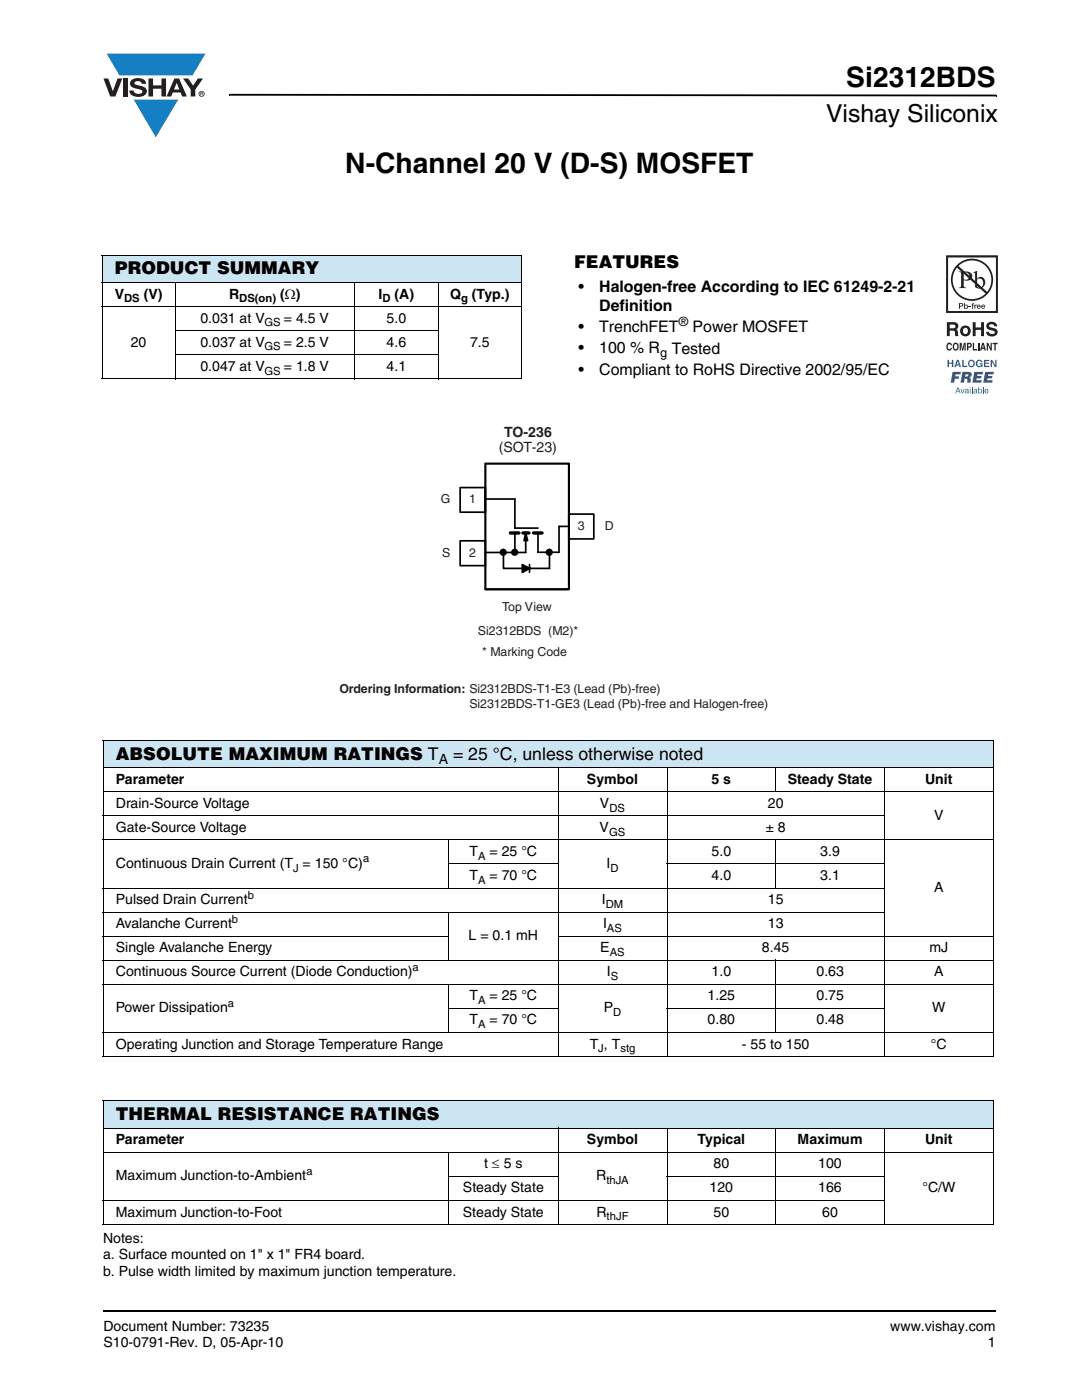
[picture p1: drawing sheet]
<svg xmlns="http://www.w3.org/2000/svg" width="216mm" height="279mm" viewBox="0 0 216 279" stroke-linecap="round" stroke-linejoin="round" font-family="sans-serif">
<g fill="#147fc3">
<path d="M21.3 10.7h19.7l-2.6 4.4h-3.8h-10.8z"/>
<path d="M26.7 19.9h8.9l-4.5 7.5z"/>
</g>
<g fill="#231f20">
<path d="M20.6 15.7h1l.9 2.5 1-2.5h.9l-1.4 3.6h-1z"/>
<path d="M24.6 15.7h.9v3.6h-.9z"/>
<path d="M26.3 16a2.1 2.1 0 0 1 2.8 .3l.1 .4h-.9a.79 .79 0 0 0-.7-.5 .79 .79 0 0 0-.8 .4l.3 .3 1 .2a1.08 1.08 0 0 1 1.2 1.1 1.08 1.08 0 0 1-1.1 1.1 1.73 1.73 0 0 1-2.4-1.2h.9a.96 .96 0 0 0 .8 .6 .96 .96 0 0 0 .9-.4 1.31 1.31 0 0 0-1.2-.6 1.03 1.03 0 0 1-1.1-.6 1.03 1.03 0 0 1 .2-1.1z"/>
<path d="M29.6 15.7h.9v1.3h1.7v-1.3h.9v3.6h-.9v-1.6h-1.7v1.6h-.9z"/>
<path d="M36.5 15.7h1.1l.9 1.4 1-1.4h1l-1.5 2.2v1.4h-.9v-1.4z"/>
<path d="M35.3 16.5l.5 1.4h-1.1zM34.8 15.7l-1.6 3.6h1l.3-.8h1.5l.3 .8h1l-1.6-3.6z"/>
<path d="M39.8 18.7a.46 .46 0 0 1 .9 0 .46 .46 0 0 1-.9 0zM39.6 18.7a.6 .6 0 0 0 1.2 0 .6 .6 0 0 0-1.2 0z"/>
<path d="M40.1 18.5h.2v.2h-.2zM40 18.4v.7h.1v-.3l.4 .3-.2-.3 .2-.2-.1-.2z"/>
</g>
<path d="M45.7 18.7h.2v.4h-.2zM45.9 18.7l152.9 .2v.3l-152.9-.1zM198.8 18.9h.1v.3h-.1zM20.5 261.5h.1v.4h-.1z" fill="#000"/>
<path d="M20.6 261.7h178.2" fill="none" stroke="#000" stroke-width=".36"/>
<path d="M20.4 50.9h83.7v5.5h-83.7z" fill="#cce5f3"/>
<path d="M20.3 50.9h83.9M20.3 56.4h83.9M20.4 51v24.5M34.9 56.3v19.4M70.7 56.3v19.4M87.4 56.3v19.4M104.1 51v24.5M20.3 61.2h83.9M20.3 75.6h83.9M34.8 66h52.7M34.8 70.8h52.7" fill="none" stroke="#000" stroke-width=".2"/>
<path d="M67.7 84.7h85.6v57.1h-85.6z" fill="#fff"/>
<g fill="none" stroke="#000" stroke-width=".34">
<path d="M91.8 97.3h5.1v4.9h-5.1zM96.9 92.5h16.6v25.1h-16.6zM96.9 99.6h5.8v5.8h4.7M91.8 107.9h5.1v5h-5.1zM96.9 110.3h8M102.7 106.4v3.8M104.2 112.7l1.5 .7-1.5 .8v-1.5M104.9 106.4l.4 1.5h-.7l.3-1.4M104.9 106.5v3.7M105.7 112.7v1.5M109.6 110.2v3.2h-9.1v-3.1M113.5 102.6h5v5h-5z"/>
<path d="M113.5 105.1h-2v5.1h-4.1v-3.8"/>
<circle cx="100.4" cy="110.2" r=".55"/>
<circle cx="102.7" cy="110.2" r=".55"/>
<circle cx="109.6" cy="110.2" r=".55"/>
</g>
<path d="M101.9 106.4h1.6M104.3 106.4h1.2M106.5 106.4h1.7" fill="none" stroke="#000" stroke-width=".68"/>
<g fill="#000">
<path d="M104.9 106.4l.4 1.5h-.7zM104.2 112.7l1.5 .7-1.5 .8z"/>
<circle cx="100.4" cy="110.2" r=".55"/>
<circle cx="102.7" cy="110.2" r=".55"/>
<circle cx="109.6" cy="110.2" r=".55"/>
</g>
<g fill="#cce5f3">
<path d="M20.6 147.7h177.6v5.5h-177.6z"/>
<path d="M20.6 219.6h177.6v5.5h-177.6z"/>
</g>
<g fill="none" stroke="#000" stroke-width=".2">
<path d="M20.5 147.7h177.8M20.5 153.2h112.5M20.5 158h177.8M20.6 147.8v62.9M111.4 153.1v57.8M133.1 153.1v57.8M133.2 153.2h43.2M154.8 153.1v5M176.5 153.1v57.8M176.6 153.2h21.7M198.2 147.8v62.9M20.5 162.8h156.1"/>
<path d="M20.5 167.6h177.8M20.5 177.2h156.1M89.4 172.4h22.1M89.5 167.5v9.8M133 172.4h43.6M154.8 167.5v9.8M20.5 182h156.1M20.5 186.8h69.1M20.5 191.6h177.8M20.5 196.4h177.8M89.5 181.9v9.8M89.5 196.3v9.8"/>
<path d="M111.3 186.8h87M154.8 191.5v14.6M20.5 206h177.8M20.5 210.8h177.8M20.5 219.6h177.8M20.6 219.7v24.6M89.4 201.2h22.1M133 201.2h43.6M198.2 219.7v24.6M20.5 225.1h112.5M20.5 230h177.8M20.5 239.5h156.1"/>
<path d="M89.4 234.8h22.1M89.5 229.9v14.5M111.4 225.1v19.3M133 234.8h43.6M133.1 225.1v19.3M133.2 225.1h43.2M154.8 225.1v19.3M176.5 225.1v19.3M176.6 225.1h21.7M20.5 244.3h177.8"/>
</g>
<g fill="#fff">
<path d="M186.1 50.7h14.6v28.9h-14.6z"/>
<path d="M188.8 51h10.3v27.5h-10.3z"/>
</g>
<path d="M189.2 51.3h9.5v10.8h-9.5zM188.8 51v11.4h10.3v-11.4z" fill="#201d1e"/>
<g fill="#3853a3">
<path d="M189.1 71.8h.3v.6h.5v-.6h.3v1.5h-.3v-.7h-.5v.7h-.3z"/>
<path d="M192 71.8h.3v1.2h.7v.3h-1z"/>
<path d="M194.9 72a.68 .68 0 0 1 1.1 .3l-.8-.2a.55 .55 0 0 0-.2 .5 .55 .55 0 0 0 .4 .4l.4-.3h-.4v-.2h.7v.8h-.2l-.1-.2a.71 .71 0 0 1-1-.1 .71 .71 0 0 1 .1-1z"/>
<path d="M196.3 71.8h1.1v.3h-.8v.3h.7v.2h-.7v.4h.8v.3h-1.1z"/>
<path d="M197.7 71.8h.3l.6 1v-1h.2v1.5h-.3l-.6-1.1v1.1h-.2z"/>
<path d="M190.1 74.2h1.6v.5h-1l-.1 .4h.8l-.1 .5h-.8l-.1 .8h-.7z"/>
<path d="M194.4 74.2h1.8l-.1 .5h-1.1v.3h.9l-.1 .5h-.9l-.1 .4h1.1l-.1 .5h-1.8z"/>
<path d="M196.6 74.2h1.7l-.1 .5h-1l-.1 .3h.9l-.1 .5h-.9v.4h1.1l-.1 .5h-1.8z"/>
<path d="M191.7 77.6h.1l.3 .7 .2-.7h.2l-.4 .9h-.1z"/>
<path d="M193.9 77.3h.1v1.2h-.1z"/>
<path d="M196.1 77.3h.2v1.2h-.2z"/>
<path d="M191.1 72.1l-.2 .6h.4zM190.9 71.8h.4l.5 1.5h-.3l-.1-.3h-.6l-.1 .3h-.3z"/>
<path d="M193.4 72.6a.47 .47 0 0 0 .9 0 .47 .47 0 0 0-.9 0zM193.1 72.5a.75 .75 0 0 1 1.5 0 .75 .75 0 0 1-1.5 0z"/>
<path d="M192.6 74.7v.4h.6l-.1-.4zM192 74.2l1.8 .2a.63 .63 0 0 1-.4 1l.3 .2v.8h-.7v-.6l-.3-.2h-.2l-.1 .8h-.8z"/>
<path d="M191.2 77.5l-.2 .5h.3zM191.1 77.3h.2l.4 1.2h-.2l-.1-.3h-.5l-.1 .3h-.2z"/>
<path d="M192.7 78.1v.3h.1l.2-.1 .1-.2zM192.6 77.7l.3-.1 .3 .1 .2 .8-.8-.1v-.3l.5-.2-.2-.2-.3 .2z"/>
<path d="M193.5 77.6h.2v.9h-.2zM193.5 77.3h.2v.2h-.2z"/>
<path d="M194.4 78.1v.3h.1l.2-.1 .1-.2zM194.3 77.7l.3-.1 .3 .1 .1 .8-.8-.1 .1-.3 .5-.2-.2-.2-.3 .2z"/>
<path d="M195.2 78a.35 .35 0 0 0 .7 0 .35 .35 0 0 0-.7 0zM195.2 77.3h.1v.4a.4 .4 0 0 1 .7 .4 .4 .4 0 0 1-.7 .3l-.1 .1z"/>
<path d="M196.7 77.8l-.1 .2h.5l-.1-.2zM196.6 77.7h.5l.1 .1v.3h-.6l.3 .3 .3-.2-.2 .3a.47 .47 0 0 1-.6-.3 .47 .47 0 0 1 .2-.5z"/>
</g>
<g fill="#231f20">
<path d="M194.1 64.3h.6v1.1h1.1v-1.1h.5v2.8h-.5v-1.3h-1.1v1.3h-.6z"/>
<path d="M197.1 64.4a1.15 1.15 0 0 1 1.9 .7h-.6v-.1a.68 .68 0 0 0-1-.2v.4l.3 .1a1.29 1.29 0 0 1 1.4 .9 1.17 1.17 0 0 1-1.2 1 1.17 1.17 0 0 1-1.1-1h.5l.1 .2a.67 .67 0 0 0 1.1-.1l-.2-.3-.6-.1a.82 .82 0 0 1-.8-.5 .82 .82 0 0 1 .2-1z"/>
<path d="M189 68.6l.4-.2 .3 .1 .3 .4-.7-.2a.66 .66 0 0 0 .1 1l.3-.3h.3a.54 .54 0 0 1-.5 .6 .54 .54 0 0 1-.6-.5z"/>
<path d="M191.5 68.4h.4l.2 1.2 .2-1.2h.4v1.5h-.2v-1.2l-.3 1.2h-.2l-.3-1.2v1.2h-.2z"/>
<path d="M194.1 68.4h.3v1.3h.6v.2h-.9z"/>
<path d="M195.1 68.4h.3v1.5h-.3z"/>
<path d="M196.9 68.4h.3l.5 1.1v-1.1h.2v1.5h-.3l-.5-1v1h-.2z"/>
<path d="M198 68.4h1.1v.3h-.4v1.2h-.3v-1.2h-.4z"/>
<path d="M193.3 61.1h.5v.2h-.5z"/>
<path d="M194.1 60.5h.2l-.1 .2 .1 .1v.1h-.1v.7h-.2v-.7h-.1z"/>
<path d="M194.4 60.8h.2v.2l.3-.2v.2h-.2l-.1 .6h-.2z"/>
<path d="M189.5 64.8v.7h.9a.39 .39 0 0 0 .1-.7zM188.9 64.3h1.4a.79 .79 0 0 1 .8 .4 .79 .79 0 0 1-.1 .9l-.2 .1a.98 .98 0 0 1 .4 1.2l.1 .2h-.7l-.2-1.1h-.9v1.1h-.6z"/>
<path d="M192.4 65.5a.63 .63 0 0 0-.2 .8 .63 .63 0 0 0 .7 .3 .63 .63 0 0 0 .2-.8 .63 .63 0 0 0-.7-.3zM191.6 66a1.09 1.09 0 0 1 2.1 0 1.09 1.09 0 0 1-2.1 0z"/>
<path d="M190.5 68.7a.64 .64 0 0 0 .2 1h.1a.64 .64 0 0 0-.1-1.1zM190.3 68.5l.2-.1a.56 .56 0 0 1 .7 .4 .82 .82 0 0 1-.5 1.2h-.2a.89 .89 0 0 1-.2-1.5z"/>
<path d="M193.2 68.7v.4l.4-.1v-.3zM192.9 68.4h.6a.5 .5 0 0 1 .4 .5 .5 .5 0 0 1-.4 .5h-.3v.5h-.3z"/>
<path d="M196.1 68.8l-.1 .6h.3zM196 68.4h.3l.4 1.5h-.2l-.1-.3h-.5l-.1 .3h-.2z"/>
<path d="M189.2 51.3h9.5v10.8h-9.5zM188.8 51v11.4h10.3v-11.4z"/>
<path d="M191.5 60.7v.3h.5v-.3zM191.3 60.5l.8 .1 .1 .2-.1 .3-.6 .1v.4h-.2z"/>
<path d="M192.5 61.2a.26 .26 0 0 0 .5 0 .26 .26 0 0 0-.5 0zM192.4 60.5h.1l.1 .4a.38 .38 0 0 1 .5 .1 .38 .38 0 0 1 0 .5 .38 .38 0 0 1-.6 0l-.1 .1z"/>
<path d="M195.2 61l-.1 .1h.4l-.2-.2zM195.1 60.8l.4 .1 .2 .4h-.6v.1h.6a.42 .42 0 0 1-.7 .1 .42 .42 0 0 1 .1-.7z"/>
<path d="M196 61v.1h.4l-.2-.2zM196 60.8l.4 .1 .2 .4h-.6v.1h.6a.42 .42 0 0 1-.7 .1 .42 .42 0 0 1 .1-.7z"/>
<path d="M192.3 54.4v1.3a.75 .75 0 0 0 1.1-.6 .75 .75 0 0 0-1.1-.7zM191.3 54.2a2.81 2.81 0 0 1 2.5 .3 .97 .97 0 0 1-.1 1.2 .97 .97 0 0 1-1.2 .3l-.2-.1v1.1v.2l.5 .3h-1.5l.3-.1 .2-.4v-2.3l-.1-.3z"/>
<path d="M195 55.8v1.4l.1 .1a.72 .72 0 0 0 .8 0 .72 .72 0 0 0 .3-.8 .72 .72 0 0 0-.4-.8 .72 .72 0 0 0-.8 .1zM194.2 54.4l.8-.3v1.6a.89 .89 0 0 1 1.1-.4 .89 .89 0 0 1 .5 1 1.23 1.23 0 0 1-.7 1.2 1.23 1.23 0 0 1-1.3-.2v-2.7z"/>
<path d="M191.3 53.1a3.9 3.9 0 0 1 5.2-.1 3.9 3.9 0 0 1 .5 5.3zM191 53.4l5.7 5.2a3.9 3.9 0 0 1-5.3 .1 3.9 3.9 0 0 1-.4-5.3zM189.7 55.8a4.2 4.2 0 0 0 8.5 0 4.2 4.2 0 0 0-8.5 0z"/>
</g>
<g font-size="5.6">
<text x="168.9" y="17.4">Si2312BDS</text>
<text x="68.9" y="34.5">N-Channel 20 V (D-S) MOSFET</text>
</g>
<text font-size="4.9" x="164.8" y="24.4">Vishay Siliconix</text>
<g font-size="3.5">
<text x="114.6" y="53.5">FEATURES</text>
<text x="22.9" y="54.8">PRODUCT SUMMARY</text>
<text x="23.1" y="151.7">ABSOLUTE MAXIMUM RATINGS T</text>
<text x="90.4" y="151.7">= 25 °C, unless otherwise noted</text>
<text x="23.1" y="223.6">THERMAL RESISTANCE RATINGS</text>
</g>
<g font-size="3.2">
<text x="115.4" y="58.2">•</text>
<text x="119.6" y="58.2">Halogen-free According to IEC 61249-2-21</text>
<text x="119.6" y="62.1">Definition</text>
<text x="115.4" y="66.3">•</text>
<text x="115.4" y="70.5">•</text>
<text x="119.6" y="66.3">TrenchFET</text>
<text x="119.6" y="70.5">100 % R</text>
<text x="134" y="70.5">Tested</text>
<text x="138.2" y="66.3">Power MOSFET</text>
<text x="115.4" y="74.8">•</text>
<text x="119.6" y="74.8">Compliant to RoHS Directive 2002/95/EC</text>
</g>
<g font-size="2.8">
<text x="22.9" y="59.6">V</text>
<text x="28.7" y="59.6">(V)</text>
<text x="45.7" y="59.6">R</text>
<text x="55.9" y="59.6">(Ω)</text>
<text x="75.5" y="59.6">I</text>
<text x="78.7" y="59.6">(A)</text>
<text x="89.8" y="59.6">Q</text>
<text x="94.2" y="59.6">(Typ.)</text>
<text x="40" y="64.4">0.031 at V</text>
<text x="56.6" y="64.4">= 4.5 V</text>
<text x="77.1" y="64.4">5.0</text>
<text x="26.1" y="69.2">20</text>
<text x="40" y="69.2">0.037 at V</text>
<text x="56.6" y="69.2">= 2.5 V</text>
<text x="77.1" y="69.2">4.6</text>
<text x="93.8" y="69.2">7.5</text>
<text x="40" y="74">0.047 at V</text>
<text x="56.6" y="74">= 1.8 V</text>
<text x="77.1" y="74">4.1</text>
<text x="87.5" y="152.6">A</text>
<text x="23.1" y="156.5">Parameter</text>
<text x="23.1" y="161.2">Drain-Source Voltage</text>
<text x="117.1" y="156.5">Symbol</text>
<text x="119.7" y="161.2">V</text>
<text x="142" y="156.5">5 s</text>
<text x="153.2" y="161.2">20</text>
<text x="157.2" y="156.5">Steady State</text>
<text x="184.6" y="156.5">Unit</text>
<text x="23.1" y="166.1">Gate-Source Voltage</text>
<text x="119.7" y="166.1">V</text>
<text x="152.8" y="166.1">± 8</text>
<text x="186.4" y="163.7">V</text>
<text x="23.1" y="173.2">Continuous Drain Current (T = 150 °C)</text>
<text x="93.7" y="170.9">T</text>
<text x="97.7" y="170.9">= 25 °C</text>
<text x="121" y="173.2">I</text>
<text x="142" y="170.9">5.0</text>
<text x="163.7" y="170.9">3.9</text>
<text x="93.7" y="175.7">T</text>
<text x="97.7" y="175.7">= 70 °C</text>
<text x="142" y="175.7">4.0</text>
<text x="163.7" y="175.7">3.1</text>
<text x="186.4" y="178.1">A</text>
<text x="23.1" y="185.3">Avalanche Current</text>
<text x="23.1" y="180.4">Pulsed Drain Current</text>
<text x="120.1" y="180.4">I</text>
<text x="120.3" y="185.3">I</text>
<text x="153.2" y="180.4">15</text>
<text x="153.2" y="185.3">13</text>
<text x="23.1" y="190.1">Single Avalanche Energy</text>
<text x="93.5" y="187.7">L = 0.1 mH</text>
<text x="119.8" y="190.1">E</text>
<text x="152" y="190.1">8.45</text>
<text x="185.5" y="190.1">mJ</text>
<text x="23.1" y="194.9">Continuous Source Current (Diode Conduction)</text>
<text x="121.1" y="194.9">I</text>
<text x="142" y="194.9">1.0</text>
<text x="162.9" y="194.9">0.63</text>
<text x="186.4" y="194.9">A</text>
<text x="23.1" y="202.1">Power Dissipation</text>
<text x="93.7" y="199.7">T</text>
<text x="97.7" y="199.7">= 25 °C</text>
<text x="120.5" y="202.1">P</text>
<text x="141.2" y="199.7">1.25</text>
<text x="162.9" y="199.7">0.75</text>
<text x="186" y="202.1">W</text>
<text x="23.1" y="209.3">Operating Junction and Storage Temperature Range</text>
<text x="93.7" y="204.4">T</text>
<text x="97.7" y="204.4">= 70 °C</text>
<text x="117.7" y="209.3">T , T</text>
<text x="141.2" y="204.4">0.80</text>
<text x="148" y="209.3">- 55 to 150</text>
<text x="162.9" y="204.4">0.48</text>
<text x="185.8" y="209.3">°C</text>
<text x="23.1" y="228.4">Parameter</text>
<text x="96.6" y="233.2">t ≤ 5 s</text>
<text x="117.1" y="228.4">Symbol</text>
<text x="139.2" y="228.4">Typical</text>
<text x="142.4" y="233.2">80</text>
<text x="159.2" y="228.4">Maximum</text>
<text x="163.3" y="233.2">100</text>
<text x="184.6" y="228.4">Unit</text>
<text x="23.1" y="235.6">Maximum Junction-to-Ambient</text>
<text x="92.4" y="238">Steady State</text>
<text x="119" y="235.6">R</text>
<text x="141.6" y="238">120</text>
<text x="163.3" y="238">166</text>
<text x="184" y="238">°C/W</text>
<text x="23.1" y="242.8">Maximum Junction-to-Foot</text>
<text x="92.4" y="242.8">Steady State</text>
<text x="119" y="242.8">R</text>
<text x="142.4" y="242.8">50</text>
<text x="164.1" y="242.8">60</text>
<text x="20.6" y="248">Notes:</text>
<text x="20.6" y="251.4">a. Surface mounted on 1&quot; x 1&quot; FR4 board.</text>
<text x="20.6" y="254.7">b. Pulse width limited by maximum junction temperature.</text>
<text x="20.6" y="265.6">Document Number: 73235</text>
<text x="20.6" y="268.8">S10-0791-Rev. D, 05-Apr-10</text>
<text x="177.7" y="265.6">www.vishay.com</text>
<text x="197.1" y="268.8">1</text>
</g>
<g font-size="2.8" fill="#231f20">
<text x="100.6" y="87.1">TO-236</text>
<text x="99.5" y="90.2">(SOT-23)</text>
</g>
<g font-size="2.5">
<text x="135.4" y="65">®</text>
<text x="131.7" y="71.3">g</text>
</g>
<g font-size="2.5" fill="#231f20">
<text x="88" y="100.4">G</text>
<text x="93.6" y="100.4">1</text>
<text x="115.3" y="105.8">3</text>
<text x="120.7" y="105.8">D</text>
<text x="88.2" y="111.1">S</text>
<text x="93.6" y="111.1">2</text>
<text x="100.2" y="121.9">Top View</text>
<text x="95.4" y="126.8">Si2312BDS (M2)*</text>
<text x="96.2" y="131">* Marking Code</text>
<text x="67.7" y="138.3">Ordering Information: Si2312BDS-T1-E3 (Lead (Pb)-free)</text>
<text x="93.7" y="141.2">Si2312BDS-T1-GE3 (Lead (Pb)-free and Halogen-free)</text>
</g>
<g font-size="2.2">
<text x="24.8" y="60.3">DS</text>
<text x="47.7" y="60.3">DS(on)</text>
<text x="52.8" y="65.2">GS</text>
<text x="76.3" y="60.3">D</text>
<text x="92" y="60.3">g</text>
<text x="52.8" y="69.9">GS</text>
<text x="52.8" y="74.7">GS</text>
<text x="121.6" y="162">DS</text>
<text x="121.5" y="166.8">GS</text>
<text x="58.5" y="174">J</text>
<text x="72.4" y="172.1">a</text>
<text x="95.4" y="171.6">A</text>
<text x="121.8" y="174">D</text>
<text x="49.4" y="179.3">b</text>
<text x="95.4" y="176.4">A</text>
<text x="46.3" y="184.1">b</text>
<text x="120.9" y="181.2">DM</text>
<text x="121.1" y="186">AS</text>
<text x="121.7" y="190.8">AS</text>
<text x="82.3" y="193.7">a</text>
<text x="121.9" y="195.6">S</text>
<text x="45.5" y="200.9">a</text>
<text x="95.4" y="200.4">A</text>
<text x="122.4" y="202.8">D</text>
<text x="95.4" y="205.2">A</text>
<text x="119.4" y="210">J</text>
<text x="123.8" y="210">stg</text>
<text x="61.1" y="234.4">a</text>
<text x="121" y="236.3">thJA</text>
<text x="121.1" y="243.5">thJF</text>
</g>
</svg>
